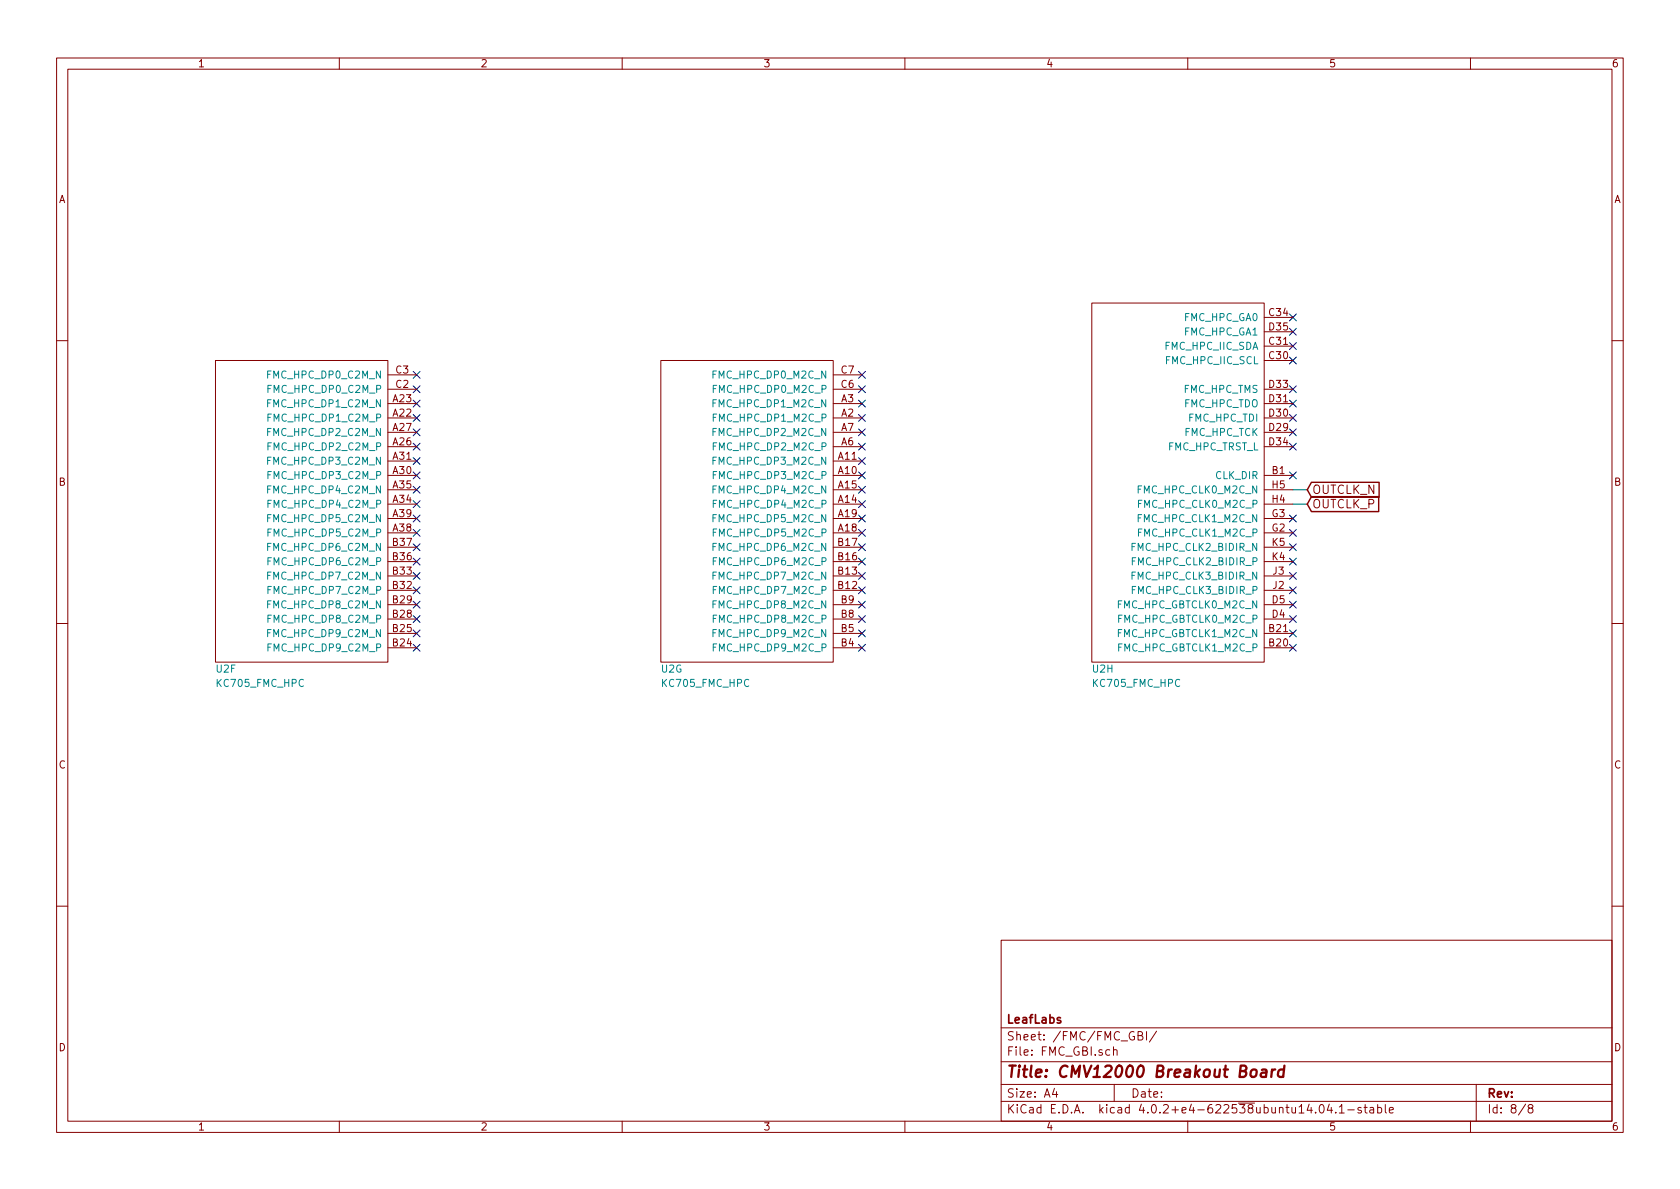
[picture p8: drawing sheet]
<svg xmlns="http://www.w3.org/2000/svg" width="297mm" height="210mm" viewBox="0 0 297 210" stroke-linecap="round" stroke-linejoin="round" font-family="sans-serif">
<g fill="none" stroke="#840000" stroke-width=".18">
<path d="M10 10.3h277v189.9h-277zM12 12.2h273v186.1h-273zM60 10.3v1.9M110 10.3v1.9M160 10.3v1.9M210 10.3v1.9M260 10.3v1.9M193 53.6h30.5v63.5h-30.5zM223.5 56.1h5.1M223.5 58.7h5.1M10 60.2h2M38.1 63.7h30.5v53.4h-30.5z"/>
<path d="M68.6 68.8h5.1M68.6 66.3h5.1M68.6 73.9h5.1M68.6 71.4h5.1M68.6 79h5.1M68.6 76.4h5.1M116.8 63.7h30.5v53.4h-30.5zM147.3 68.8h5.1M147.3 66.3h5.1M147.3 73.9h5.1M147.3 71.4h5.1M147.3 79h5.1"/>
<path d="M147.3 76.4h5.1M223.5 68.8h5.1M223.5 73.9h5.1M223.5 71.4h5.1M223.5 79h5.1M223.5 76.4h5.1M223.5 63.7h5.1M223.5 61.2h5.1M285 60.2h2M68.6 84.1h5.1M68.6 81.5h5.1M68.6 89.1h5.1"/>
<path d="M68.6 86.6h5.1M68.6 99.3h5.1M68.6 96.8h5.1M68.6 94.2h5.1M68.6 91.7h5.1M147.3 84.1h5.1M147.3 81.5h5.1M147.3 89.1h5.1M147.3 86.6h5.1M147.3 99.3h5.1M147.3 96.8h5.1M147.3 94.2h5.1"/>
<path d="M147.3 91.7h5.1M223.5 84.1h5.1M223.5 89.1h5.1M223.5 86.6h5.1M223.5 99.3h5.1M223.5 96.8h5.1M223.5 94.2h5.1M223.5 91.7h5.1M10 110.3h2M68.6 104.4h5.1M68.6 101.8h5.1M68.6 114.5h5.1"/>
<path d="M68.6 112h5.1M68.6 109.5h5.1M68.6 106.9h5.1M147.3 104.4h5.1M147.3 101.8h5.1M147.3 114.5h5.1M147.3 112h5.1M147.3 109.5h5.1M147.3 106.9h5.1M223.5 104.4h5.1M223.5 101.8h5.1M223.5 114.5h5.1"/>
<path d="M223.5 112h5.1M223.5 109.5h5.1M223.5 106.9h5.1M285 110.3h2M10 160.2h2M177 166.3h108v32h-108zM285 160.2h2M60 198.3v1.9M110 198.3v1.9M160 198.3v1.9M177 194.8h108M177 191.8h108"/>
<path d="M177 187.8h108M177 181.8h108M186.4 192.5l-.3 1h.9M186.8 193v1M196.9 185.7l.2-.1 .4 .1v.9M196.9 185.1v1.5M197 191.8v3M201.2 183.1h.5l.2-.1 .1-.3-.3-.3h-.5v1.5h.6l.3-.3a.41 .41 0 0 0-.4-.5M202.7 182.4v1.5M204.5 182.3l-1.3 2M210 198.3v1.9M233.4 195.5l.2-.2a.81 .81 0 0 1 .6 .6 .81 .81 0 0 1-.3 .8l-.1 .1a.79 .79 0 0 1-.4-1.3z"/>
<path d="M235 195.2l-.3 1.1h.9M235.4 195.8v1M236.2 196.7v.1M236.8 195.8l.4-.5v1.5M236.8 196.8h.9M238.3 196.3h1.1M240.7 195.9a.37 .37 0 0 0-.6 .1l.1 .3 .5 .1v.1l-.2 .3-.4-.1M241.2 195.8h.5M241.4 195.3v1.3l.3 .2M242.2 195.9h.6l.1 .9M242.9 196.2l-.5 .1-.2 .2 .2 .3 .5-.1M243.6 195.9l.4-.1 .3 .3-.1 .6h-.6"/>
<path d="M243.6 195.3v1.5M244.9 195.3v1.3l.2 .2M245.6 196.3l.8-.1-.1-.3-.4-.1-.3 .2 .1 .7h.6M260 198.3v1.9M261 191.8v6.5M269.7 195.2l-1.2 2M270.5 196l-.3-.3 .1-.2 .2-.2 .4 .1 .1 .2v.2l-.7 .2a.48 .48 0 0 0 0 .7l.2 .1 .5-.1a.48 .48 0 0 0-.2-.7"/>
</g>
<path d="M223.1 189.2h.8l-.1 1.2M223.9 189.6l-.7 .1a.4 .4 0 0 0-.3 .3 .4 .4 0 0 0 .2 .4l.7-.1M224.9 189.1l-.1 1.3M225.5 189.1a.54 .54 0 0 0-.6 .4M227 189.2a.7 .7 0 0 0-1 .3v.8l.3 .1 .6-.1M227.1 188.4l-.2 2" fill="none" stroke="#840000" stroke-width=".41"/>
<g fill="none" stroke="#000084" stroke-width=".18">
<path d="M228 55.5l1.2 1.2M228 58.1l1.2 1.2M229.2 55.5l-1.2 1.2M229.2 58.1l-1.2 1.2M73.1 65.7l1.2 1.2M73.1 68.2l1.2 1.2M73.1 70.8l1.2 1.2M73.1 73.3l1.2 1.2M73.1 75.8l1.2 1.3M73.1 78.4l1.2 1.2M74.3 65.7l-1.2 1.2M74.3 68.2l-1.2 1.2"/>
<path d="M74.3 70.8l-1.2 1.2M74.3 73.3l-1.2 1.2M74.3 75.8l-1.2 1.3M74.3 78.4l-1.2 1.2M151.8 65.7l1.2 1.2M151.8 68.2l1.2 1.2M151.8 70.8l1.2 1.2M151.8 73.3l1.2 1.2M151.8 75.8l1.2 1.3M151.8 78.4l1.2 1.2M153 65.7l-1.2 1.2M153 68.2l-1.2 1.2"/>
<path d="M153 70.8l-1.2 1.2M153 73.3l-1.2 1.2M153 75.8l-1.2 1.3M153 78.4l-1.2 1.2M228 63.1l1.2 1.3M228 60.6l1.2 1.2M228 68.2l1.2 1.2M228 70.8l1.2 1.2M228 73.3l1.2 1.2M228 75.8l1.2 1.3M228 78.4l1.2 1.2M229.2 63.1l-1.2 1.3"/>
<path d="M229.2 60.6l-1.2 1.2M229.2 68.2l-1.2 1.2M229.2 70.8l-1.2 1.2M229.2 73.3l-1.2 1.2M229.2 75.8l-1.2 1.3M229.2 78.4l-1.2 1.2M73.1 80.9l1.2 1.2M73.1 83.5l1.2 1.2M73.1 86l1.2 1.2M73.1 88.5l1.2 1.3M73.1 91.1l1.2 1.2M73.1 93.6l1.2 1.2"/>
<path d="M73.1 96.2l1.2 1.2M73.1 98.7l1.2 1.2M74.3 80.9l-1.2 1.2M74.3 83.5l-1.2 1.2M74.3 86l-1.2 1.2M74.3 88.5l-1.2 1.3M74.3 91.1l-1.2 1.2M74.3 93.6l-1.2 1.2M74.3 96.2l-1.2 1.2M74.3 98.7l-1.2 1.2M151.8 80.9l1.2 1.2M151.8 83.5l1.2 1.2"/>
<path d="M151.8 86l1.2 1.2M151.8 88.5l1.2 1.3M151.8 91.1l1.2 1.2M151.8 93.6l1.2 1.2M151.8 96.2l1.2 1.2M151.8 98.7l1.2 1.2M153 80.9l-1.2 1.2M153 83.5l-1.2 1.2M153 86l-1.2 1.2M153 88.5l-1.2 1.3M153 91.1l-1.2 1.2M153 93.6l-1.2 1.2"/>
<path d="M153 96.2l-1.2 1.2M153 98.7l-1.2 1.2M228 91.1l1.2 1.2M228 93.6l1.2 1.2M228 96.2l1.2 1.2M228 98.7l1.2 1.2M228 83.5l1.2 1.2M229.2 91.1l-1.2 1.2M229.2 93.6l-1.2 1.2M229.2 96.2l-1.2 1.2M229.2 98.7l-1.2 1.2M229.2 83.5l-1.2 1.2"/>
<path d="M73.1 101.2l1.2 1.3M73.1 103.8l1.2 1.2M73.1 106.3l1.2 1.2M73.1 108.9l1.2 1.2M73.1 111.4l1.2 1.2M73.1 113.9l1.2 1.3M74.3 101.2l-1.2 1.3M74.3 103.8l-1.2 1.2M74.3 106.3l-1.2 1.2M74.3 108.9l-1.2 1.2M74.3 111.4l-1.2 1.2M74.3 113.9l-1.2 1.3"/>
<path d="M151.8 101.2l1.2 1.3M151.8 103.8l1.2 1.2M151.8 106.3l1.2 1.2M151.8 108.9l1.2 1.2M151.8 111.4l1.2 1.2M151.8 113.9l1.2 1.3M153 101.2l-1.2 1.3M153 103.8l-1.2 1.2M153 106.3l-1.2 1.2M153 108.9l-1.2 1.2M153 111.4l-1.2 1.2M153 113.9l-1.2 1.3"/>
<path d="M228 101.2l1.2 1.3M228 103.8l1.2 1.2M228 106.3l1.2 1.2M228 108.9l1.2 1.2M228 111.4l1.2 1.2M228 113.9l1.2 1.3M229.2 101.2l-1.2 1.3M229.2 103.8l-1.2 1.2M229.2 106.3l-1.2 1.2M229.2 108.9l-1.2 1.2M229.2 111.4l-1.2 1.2M229.2 113.9l-1.2 1.3"/>
</g>
<path d="M228.6 86.6h2.5M228.6 89.1h2.5" fill="none" stroke="#008400" stroke-width=".18"/>
<path d="M231.9 85.3h11.9v2.6h-11.9l-.8-1.3zM231.9 87.8h11.9v2.7h-11.9l-.8-1.4z" fill="none" stroke="#840000" stroke-width=".25"/>
<text font-size="2.8" fill="#840000" x="178" y="190.5">Title: CMV12000 Breakout Board</text>
<g font-size="2.1" fill="#840000">
<text x="232" y="87.3">OUTCLK_N</text>
<text x="232" y="89.9">OUTCLK_P</text>
<text x="178" y="184">Sheet: /FMC/FMC_GBI/</text>
<text x="178" y="181">LeafLabs</text>
<text x="178" y="186.7">File: FMC_GBI.sch</text>
<text x="178" y="196.9">KiCad E.D.A. kicad 4.0.2+e4-622538ubuntu14.04.1-stable</text>
<text x="178" y="194.1">Size: A4</text>
<text x="200" y="194.1">Date:</text>
<text x="263" y="194.1">Rev:</text>
<text x="263" y="196.9">Id: 8/8</text>
</g>
<g font-size="1.8" fill="#840000">
<text x="35" y="11.9">1</text>
<text x="85" y="11.9">2</text>
<text x="135" y="11.9">3</text>
<text x="185" y="11.9">4</text>
<text x="235" y="11.9">5</text>
<text x="285" y="11.9">6</text>
<text x="10.4" y="35.9">A</text>
<text x="285.4" y="35.9">A</text>
<text x="224.4" y="55.9">C34</text>
<text x="224.4" y="58.4">D35</text>
<text x="224.4" y="63.5">C30</text>
<text x="224.4" y="61">C31</text>
<text x="69.5" y="71.1">A23</text>
<text x="70" y="68.6">C2</text>
<text x="70" y="66">C3</text>
<text x="148.7" y="71.1">A3</text>
<text x="148.7" y="68.6">C6</text>
<text x="148.7" y="66">C7</text>
<text x="224.4" y="71.1">D31</text>
<text x="224.4" y="68.6">D33</text>
<text x="69.5" y="73.7">A22</text>
<text x="69.5" y="76.2">A27</text>
<text x="148.7" y="73.7">A2</text>
<text x="148.7" y="76.2">A7</text>
<text x="224.4" y="73.7">D30</text>
<text x="224.4" y="76.2">D29</text>
<text x="69.5" y="83.8">A30</text>
<text x="69.5" y="81.3">A31</text>
<text x="69.5" y="78.7">A26</text>
<text x="148.2" y="83.8">A10</text>
<text x="148.2" y="81.3">A11</text>
<text x="148.7" y="78.7">A6</text>
<text x="224.4" y="78.7">D34</text>
<text x="224.9" y="83.8">B1</text>
<text x="10.4" y="85.9">B</text>
<text x="69.5" y="88.9">A34</text>
<text x="69.5" y="86.4">A35</text>
<text x="148.2" y="88.9">A14</text>
<text x="148.2" y="86.4">A15</text>
<text x="224.9" y="88.9">H4</text>
<text x="224.9" y="86.4">H5</text>
<text x="285.4" y="85.9">B</text>
<text x="69.5" y="94">A38</text>
<text x="69.5" y="91.4">A39</text>
<text x="148.2" y="94">A18</text>
<text x="148.2" y="91.4">A19</text>
<text x="224.9" y="94">G2</text>
<text x="224.9" y="91.4">G3</text>
<text x="69.5" y="101.6">B33</text>
<text x="69.5" y="99.1">B36</text>
<text x="69.5" y="96.5">B37</text>
<text x="148.2" y="101.6">B13</text>
<text x="148.2" y="99.1">B16</text>
<text x="148.2" y="96.5">B17</text>
<text x="224.9" y="99.1">K4</text>
<text x="224.9" y="96.5">K5</text>
<text x="225.1" y="101.6">J3</text>
<text x="69.5" y="104.1">B32</text>
<text x="69.5" y="106.7">B29</text>
<text x="148.2" y="104.1">B12</text>
<text x="148.7" y="106.7">B9</text>
<text x="224.9" y="106.7">D5</text>
<text x="225.1" y="104.1">J2</text>
<text x="69.5" y="111.8">B25</text>
<text x="69.5" y="109.2">B28</text>
<text x="148.7" y="111.8">B5</text>
<text x="148.7" y="109.2">B8</text>
<text x="224.4" y="111.8">B21</text>
<text x="224.9" y="109.2">D4</text>
<text x="69.5" y="114.3">B24</text>
<text x="148.7" y="114.3">B4</text>
<text x="224.4" y="114.3">B20</text>
<text x="10.4" y="135.9">C</text>
<text x="285.4" y="135.9">C</text>
<text x="10.4" y="185.9">D</text>
<text x="285.4" y="185.9">D</text>
<text x="35" y="199.9">1</text>
<text x="85" y="199.9">2</text>
<text x="135" y="199.9">3</text>
<text x="185" y="199.9">4</text>
<text x="235" y="199.9">5</text>
<text x="285" y="199.9">6</text>
</g>
<g font-size="1.8" fill="#008484">
<text x="209.3" y="56.8">FMC_HPC_GA0</text>
<text x="209.3" y="59.3">FMC_HPC_GA1</text>
<text x="206" y="61.8">FMC_HPC_IIC_SDA</text>
<text x="206.2" y="64.4">FMC_HPC_IIC_SCL</text>
<text x="47.6" y="66.9">FMC_HPC_DP0_C2M_N</text>
<text x="47.7" y="69.5">FMC_HPC_DP0_C2M_P</text>
<text x="126.4" y="66.9">FMC_HPC_DP0_M2C_N</text>
<text x="126.4" y="69.5">FMC_HPC_DP0_M2C_P</text>
<text x="209.2" y="69.5">FMC_HPC_TMS</text>
<text x="47.6" y="72">FMC_HPC_DP1_C2M_N</text>
<text x="47.6" y="77.1">FMC_HPC_DP2_C2M_N</text>
<text x="47.7" y="74.5">FMC_HPC_DP1_C2M_P</text>
<text x="126.4" y="72">FMC_HPC_DP1_M2C_N</text>
<text x="126.4" y="77.1">FMC_HPC_DP2_M2C_N</text>
<text x="126.4" y="74.5">FMC_HPC_DP1_M2C_P</text>
<text x="209.2" y="72">FMC_HPC_TDO</text>
<text x="209.3" y="77.1">FMC_HPC_TCK</text>
<text x="210.1" y="74.5">FMC_HPC_TDI</text>
<text x="47.6" y="82.2">FMC_HPC_DP3_C2M_N</text>
<text x="47.7" y="79.6">FMC_HPC_DP2_C2M_P</text>
<text x="126.4" y="82.2">FMC_HPC_DP3_M2C_N</text>
<text x="126.4" y="79.6">FMC_HPC_DP2_M2C_P</text>
<text x="206.3" y="79.6">FMC_HPC_TRST_L</text>
<text x="47.6" y="87.2">FMC_HPC_DP4_C2M_N</text>
<text x="47.7" y="84.7">FMC_HPC_DP3_C2M_P</text>
<text x="47.7" y="89.8">FMC_HPC_DP4_C2M_P</text>
<text x="126.4" y="87.2">FMC_HPC_DP4_M2C_N</text>
<text x="126.4" y="84.7">FMC_HPC_DP3_M2C_P</text>
<text x="126.4" y="89.8">FMC_HPC_DP4_M2C_P</text>
<text x="201.4" y="87.2">FMC_HPC_CLK0_M2C_N</text>
<text x="201.5" y="89.8">FMC_HPC_CLK0_M2C_P</text>
<text x="214.8" y="84.7">CLK_DIR</text>
<text x="47.6" y="92.3">FMC_HPC_DP5_C2M_N</text>
<text x="47.7" y="94.9">FMC_HPC_DP5_C2M_P</text>
<text x="126.4" y="92.3">FMC_HPC_DP5_M2C_N</text>
<text x="126.4" y="94.9">FMC_HPC_DP5_M2C_P</text>
<text x="201.4" y="92.3">FMC_HPC_CLK1_M2C_N</text>
<text x="201.5" y="94.9">FMC_HPC_CLK1_M2C_P</text>
<text x="47.6" y="97.4">FMC_HPC_DP6_C2M_N</text>
<text x="47.7" y="99.9">FMC_HPC_DP6_C2M_P</text>
<text x="126.4" y="97.4">FMC_HPC_DP6_M2C_N</text>
<text x="126.4" y="99.9">FMC_HPC_DP6_M2C_P</text>
<text x="200.3" y="97.4">FMC_HPC_CLK2_BIDIR_N</text>
<text x="200.4" y="99.9">FMC_HPC_CLK2_BIDIR_P</text>
<text x="47.6" y="102.5">FMC_HPC_DP7_C2M_N</text>
<text x="47.6" y="107.6">FMC_HPC_DP8_C2M_N</text>
<text x="47.7" y="105">FMC_HPC_DP7_C2M_P</text>
<text x="126.4" y="107.6">FMC_HPC_DP8_M2C_N</text>
<text x="126.4" y="102.5">FMC_HPC_DP7_M2C_N</text>
<text x="126.4" y="105">FMC_HPC_DP7_M2C_P</text>
<text x="197.6" y="107.6">FMC_HPC_GBTCLK0_M2C_N</text>
<text x="200.3" y="102.5">FMC_HPC_CLK3_BIDIR_N</text>
<text x="200.4" y="105">FMC_HPC_CLK3_BIDIR_P</text>
<text x="47.6" y="112.6">FMC_HPC_DP9_C2M_N</text>
<text x="47.7" y="110.1">FMC_HPC_DP8_C2M_P</text>
<text x="126.4" y="112.6">FMC_HPC_DP9_M2C_N</text>
<text x="126.4" y="110.1">FMC_HPC_DP8_M2C_P</text>
<text x="197.6" y="112.6">FMC_HPC_GBTCLK1_M2C_N</text>
<text x="197.7" y="110.1">FMC_HPC_GBTCLK0_M2C_P</text>
<text x="38.2" y="118.9">U2F</text>
<text x="47.7" y="115.2">FMC_HPC_DP9_C2M_P</text>
<text x="116.9" y="118.9">U2G</text>
<text x="126.4" y="115.2">FMC_HPC_DP9_M2C_P</text>
<text x="193.2" y="118.9">U2H</text>
<text x="197.7" y="115.2">FMC_HPC_GBTCLK1_M2C_P</text>
<text x="38.5" y="121.5">KC705_FMC_HPC</text>
<text x="117.2" y="121.5">KC705_FMC_HPC</text>
<text x="193.4" y="121.5">KC705_FMC_HPC</text>
</g>
</svg>
